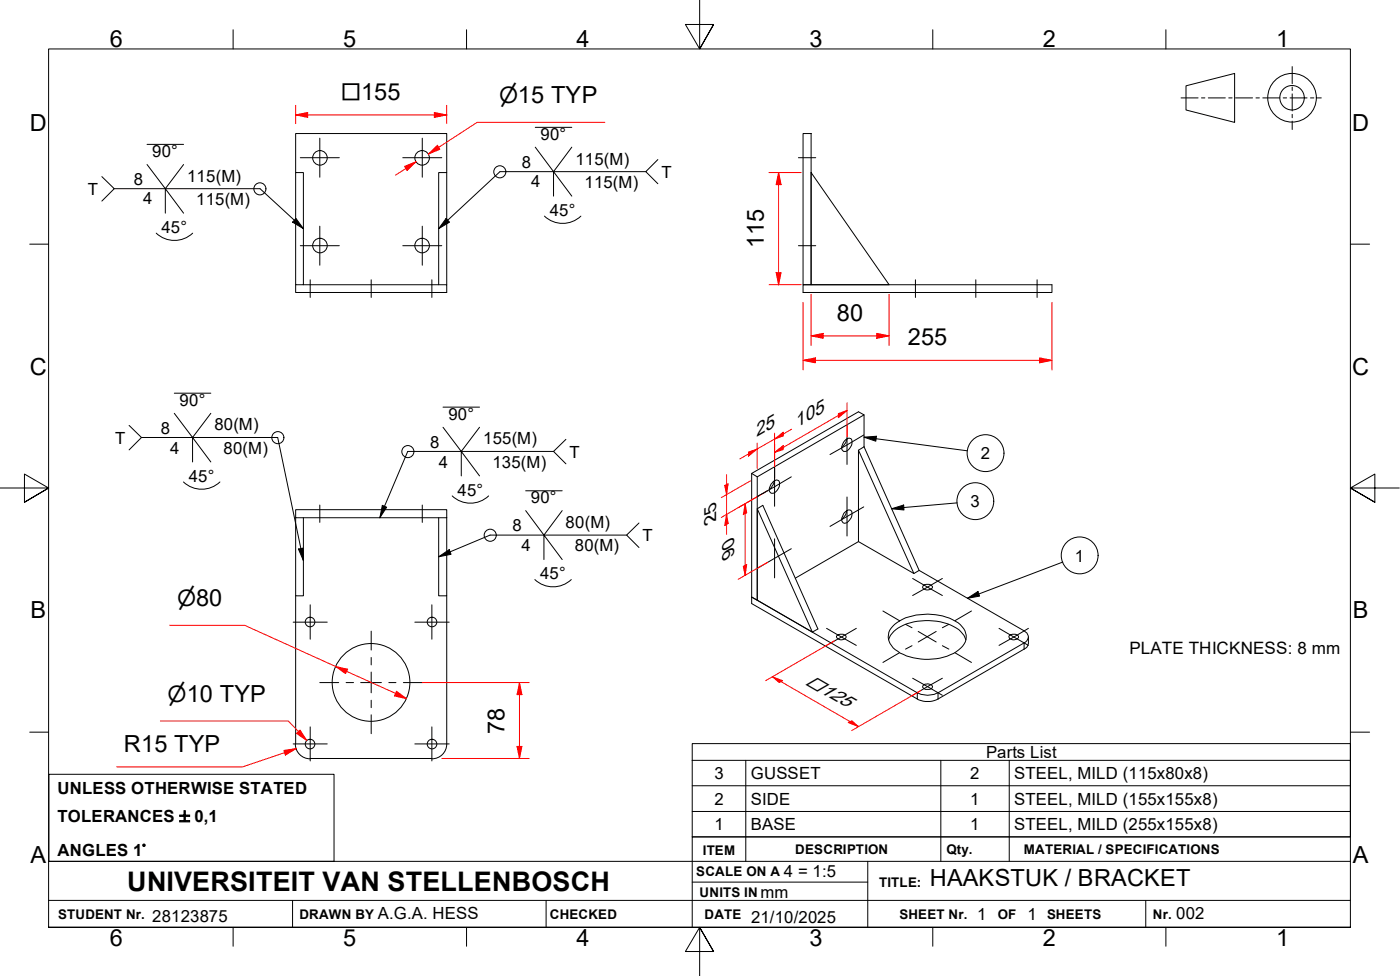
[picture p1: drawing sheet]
<svg xmlns="http://www.w3.org/2000/svg" width="287mm" height="200mm" viewBox="0 0 287 200" stroke-linecap="round" stroke-linejoin="round" font-family="sans-serif">
<!-- layer: Visible Edges(ISO) -->
<g fill="none" stroke="#000" stroke-width=".21">
<path d="M60.6 35.4v-8h31v8h-1.6v23M91.6 35.4v23M164.7 27.4h1.7v31h-1.7zM166.4 35.4l16 23h-16zM60.6 58.4v1.5h31v-1.5h-31v-23h1.6v23M164.7 58.4h51.1v1.5h-51.1zM154.2 97l1.1 .7v25.3l-1.1-.6v-25.4l21.9-12.6 1.1 .6-21.9 12.7M158.6 98.7a.74 .74 0 0 1 1-.2 .74 .74 0 0 1 .3 .9 1.87 1.87 0 0 1-1.7 1.7 1.32 1.32 0 0 1 0-1.9zM158.8 98.6l-.2 .8-.8 .9M173.2 90.4l.3-.3a.74 .74 0 0 1 1-.2 .74 .74 0 0 1 .3 1 1.87 1.87 0 0 1-1.8 1.6 1.35 1.35 0 0 1 0-1.9zM173.6 90l-.2 .8-.7 .9M176.1 92.3l11.4 25.2"/>
<path d="M177.2 91.6l-1.1 .7v18.7l-13 7.5M177.2 85v6.6M177.2 91.6l11.3 25.3M60.6 104.5h31v1.6h-31zM60.6 106.1v16h1.6v-16M90 106.1v16h1.6v-16M155.3 104.3l1.2-.7 11.3 25.3-1.2 .6-11.3-6.5zM155.3 104.3l11.3 25.2M173.2 105l.3-.2a.72 .72 0 0 1 1-.2 .72 .72 0 0 1 .3 .9 2.14 2.14 0 0 1-1.6 1.8l-.3-.2-.2-.4v-.5zM173.6 104.7l-.2 .8-.7 .9M176.1 111l11.4 6.5 1-.6M188.5 116.9l21.6 12.4a1.31 1.31 0 0 1 .8 1.2 1.31 1.31 0 0 1-.8 1.3l-17.7 10.2a4.7 4.7 0 0 1-4.2 0l-34-19.6v1.3l34 19.6a4.7 4.7 0 0 0 4.2 0l17.7-10.3a1.3 1.3 0 0 0 .8-1.2v-1.2"/>
<path d="M60.6 122.1v30.4M91.6 122.1v30.4M171.6 130.4a1.38 1.38 0 0 1 1.9 0 1.03 1.03 0 0 1-1 .7 1.03 1.03 0 0 1-.9-.7zM182.2 131.1a5.9 5.9 0 0 1 4.6-3.5 11.7 11.7 0 0 1 10.2 1.8l.7 .8 .4 .9M183.1 128.3a10.6 10.6 0 0 1 8.8-2.3 8.4 8.4 0 0 1 5.8 2.8 3.1 3.1 0 0 1-1.1 4.4 11.9 11.9 0 0 1-10.7 1.2 5.4 5.4 0 0 1-3.7-3.4v-.4a2.82 2.82 0 0 1 .9-2.3zM189.4 120a1.2 1.2 0 0 1 1.9 .4 1.22 1.22 0 0 1-2.1-.1zM207.1 130.2a1.41 1.41 0 0 1 1.8 .2 1.01 1.01 0 0 1-1.6 .5h-.2l-.2-.3zM60.6 152.5a3 3 0 0 0 3 3M63.6 155.4h25M91.6 152.5a3 3 0 0 1-3 3M189.4 140.5a1.24 1.24 0 0 1 1.9 .3 1.26 1.26 0 0 1-2.1 0z"/>
<circle cx="65.6" cy="32.4" r="1.49"/>
<circle cx="86.6" cy="32.4" r="1.49"/>
<circle cx="65.6" cy="50.3" r="1.49"/>
<circle cx="86.6" cy="50.3" r="1.49"/>
<circle cx="63.6" cy="127.5" r=".98"/>
<circle cx="76.1" cy="139.9" r="8"/>
<circle cx="88.6" cy="127.5" r=".98"/>
<circle cx="63.6" cy="152.5" r=".98"/>
<circle cx="88.6" cy="152.5" r=".98"/>
</g>
<!-- layer: Visible Tangent Edges(ISO) -->
<path d="M210.1 131.8v1.2M188.2 142v1.3M192.4 142v1.3" fill="none" stroke="#000" stroke-width=".21"/>
<!-- layer: Symbols(ISO) -->
<g fill="none" stroke="#000" stroke-width=".21">
<path d="M26.5 87.2l2.5 2.5-2.5 2.5M29 89.7h28l5.2 25.2M35.8 84.7l3.7 5 3.7-5M35.8 80.6h7.4M37.6 98.8a5.4 5.4 0 0 0 7.5 0M39.5 94.7v-5l3.7 5M90.9 87.6l3.7 4.9 3.8-4.9M90.9 83.4h7.5M94.6 97.5v-5l3.8 5M113.5 92.5h-29.9l-5.7 13.6M116.1 90l-2.6 2.5 2.6 2.6M61.2 112.5l1-.2v2.6z"/>
<path d="M78.4 103.6l.9 .3-1.4 2.2zM90 114.1l2.1-1.5 .4 1zM92.7 101.6a5.4 5.4 0 0 0 7.5 0M107.8 104.6l3.8 5.1 3.7-5.1M107.8 100.6h7.5M109.7 118.8a5.4 5.4 0 0 0 7.5 0M111.6 114.7v-5l3.7 5M128.5 109.7h-28l-10.5 4.4M131.1 107.2l-2.6 2.5 2.6 2.5M142 155.8v-3.4h135v3.4M142 155.8v15.7h135v-15.7M142 155.8h135"/>
<path d="M153 155.8v15.7M193 155.8v15.7M207 155.8v15.7M142 161h135M142 166.3h135"/>
<circle cx="57" cy="89.7" r="1.24"/>
<circle cx="83.7" cy="92.6" r="1.24"/>
<circle cx="100.6" cy="109.7" r="1.24"/>
</g>
<!-- layer: Border_0 -->
<g fill="none" stroke="#000" stroke-width=".21">
<path d="M47.8 6.1v3.9M95.7 6.1v3.9M143.5 0v10l-2.9-5h5.8l-2.9 5 2.9-5M191.3 6.1v3.9M239.1 6.1v3.9M6.1 50h3.9M277 50h3.9M0 100h10l-5-2.8v5.7l5-2.9-5 2.9M287 100h-10l5-2.8v5.7l-5-2.9 5 2.9M6.1 150.1h3.9M277 150.1h3.9M10 190.1v-180.1h267v180.1h-267h267"/>
<path d="M47.8 190.1v3.8M95.7 190.1v3.8M146.4 195l-2.9-4.9 2.9 4.9h-5.8l2.9-4.9v9.9M191.3 190.1v3.8M239.1 190.1v3.8"/>
</g>
<!-- layer: Sketch Geometry(ISO) -->
<g fill="none" stroke="#000" stroke-width=".21">
<path d="M243.3 17.6l9.9-2.6v10.1l-9.9-2.6zM265 13.7v3.4M265 17.8v.7M265 19.2v3.5M242.3 20.1h3.4M246.4 20.1h.7M247.8 20.1h3.5M252 20.1h.7M253.4 20.1h3.5M257.6 20.1h.7M259 20.1h3.5M263.2 20.1h.7"/>
<path d="M264.6 20.1h3.5M265 23.4v.7M265 24.8v1.7M268.8 20.1h.7M270.2 20.1h.8M10 176.5h267M153 171.5v5M178 176.5v13.6M193 171.5v5M207 171.5v5M277 171.5h-135v18.6M10 190.1h267"/>
<path d="M10 184.5h267M60 184.5v5.6M112 184.5v5.6M142 180.8h36M235 184.5v5.6"/>
<circle cx="265" cy="20" r="5"/>
<circle cx="265" cy="20" r="2.51"/>
</g>
<!-- layer: Symbols(ISO) -->
<path d="M61.2 112.5l1-.2v2.6zM78.4 103.6l.9 .3-1.4 2.2zM90 114.1l2.1-1.5 .4 1z" fill="#000"/>
<!-- layer: Dimensions(ISO) -->
<path d="M89.1 23.6h2.5" fill="none" stroke="#f00" stroke-width=".21"/>
<path d="M89.1 23.1l2.5 .5-2.5 .5z" fill="#f00"/>
<path d="M60.6 23.6h2.5M89.1 23.1l2.5 .5-2.5 .5z" fill="none" stroke="#f00" stroke-width=".21"/>
<path d="M60.6 23.6l2.5-.5v1z" fill="#f00"/>
<path d="M60.6 23.6l2.5-.5v1zM60.6 21.6v3.7M63.1 23.6h26M91.6 21.6v3.7M61.2 149.9l1.7 1.9" fill="none" stroke="#f00" stroke-width=".21"/>
<!-- layer: Symbols(ISO) -->
<g fill="none" stroke="#000" stroke-width=".21">
<path d="M20.9 36.2l2.5 2.5-2.5 2.5M23.4 38.7h29.9l8.9 8.2M30.2 33.7l3.7 5 3.8-5M30.2 29.6h7.5M109.8 30.2l3.7 5 3.8-5M109.8 26.1h7.5M132.5 35.2h-29.9l-12.6 11.7M134.9 32.7l-2.4 2.5 2.4 2.5M32 47.8a5.4 5.4 0 0 0 7.5 0M33.9 43.7v-5l3.8 5M60.7 44.8l1.5 2.1-2.2-1.4zM91.5 44.8l.7 .7-2.2 1.4z"/>
<path d="M111.7 44.3a5.4 5.4 0 0 0 7.5 0M113.5 40.2v-5l3.8 5"/>
<circle cx="53.3" cy="38.7" r="1.24"/>
<circle cx="102.5" cy="35.2" r="1.24"/>
</g>
<path d="M60.7 44.8l1.5 2.1-2.2-1.4zM91.5 44.8l.7 .7-2.2 1.4z" fill="#000"/>
<!-- layer: Dimensions(ISO) -->
<path d="M60.8 150.3l.7-.7 1.4 2.2z" fill="#f00"/>
<path d="M159.7 35.4v2.4M32.9 147.8h26.2l2.1 2.1M60.8 150.3l.7-.7 1.4 2.2z" fill="none" stroke="#f00" stroke-width=".21"/>
<path d="M159.7 35.4l.5 2.4h-1z" fill="#f00"/>
<path d="M159.7 35.4l.5 2.4h-1zM159.7 55.9v2.5" fill="none" stroke="#f00" stroke-width=".21"/>
<path d="M159.2 55.9h1l-.5 2.5z" fill="#f00"/>
<path d="M157.7 35.4h6.6M159.7 37.8v18.1M157.7 58.4h6.6M159.2 55.9h1l-.5 2.5zM166.4 68.8h2.4" fill="none" stroke="#f00" stroke-width=".21"/>
<path d="M166.4 68.8l2.4-.5v1z" fill="#f00"/>
<path d="M166.4 68.8l2.4-.5v1zM179.8 68.8h2.6" fill="none" stroke="#f00" stroke-width=".21"/>
<path d="M179.8 68.3l2.6 .5-2.6 .5z" fill="#f00"/>
<path d="M90 30.2l-2.1 1.4M166.4 60.3v10.5M168.8 68.8h11M179.8 68.3l2.6 .5-2.6 .5zM182.4 60.3v10.5" fill="none" stroke="#f00" stroke-width=".21"/>
<path d="M87.9 31.6l1.8-1.8 .5 .8z" fill="#f00"/>
<path d="M85.3 33.1l-2.1 1.4M87.9 31.6l1.8-1.8 .5 .8z" fill="none" stroke="#f00" stroke-width=".21"/>
<path d="M83 34.1l2.3-1-1.8 1.8z" fill="#f00"/>
<path d="M83 34.1l2.3-1-1.8 1.8zM83.2 34.5l-2 1.4M124.1 25.1h-26.2l-10 6.5M213.2 73.9h2.6" fill="none" stroke="#f00" stroke-width=".21"/>
<path d="M213.2 73.3l2.6 .6-2.6 .5z" fill="#f00"/>
<path d="M164.7 73.9h2.6M213.2 73.3l2.6 .6-2.6 .5z" fill="none" stroke="#f00" stroke-width=".21"/>
<path d="M164.7 73.9l2.6-.6v1.1z" fill="#f00"/>
<path d="M164.7 73.9l2.6-.6v1.1zM164.7 62v13.8M167.3 73.9h45.9M215.8 62v13.8M68.8 136.6l2.3 1" fill="none" stroke="#f00" stroke-width=".21"/>
<!-- layer: Center Mark(ISO) -->
<g fill="none" stroke="#000" stroke-width=".21">
<path d="M61.6 32.3h8M65.6 28.3v8M82.6 32.3h8M86.6 28.3v8M61.6 50.4h8M65.6 46.4v8M82.6 50.4h8M86.6 46.4v8M173.7 87.2v8M177.2 89.2l-7 4M158.9 110.4v8M162.3 112.5l-6.9 4"/>
<path d="M173.7 101.9v8M177.2 103.9l-7 4M187.2 118.6l6.1 3.4M193.3 118.6l-6.1 3.4M60.1 127.5h7M63.6 124v7M65.6 139.9h3.9M71 139.9h1.5M74 139.9h4.2M76.1 129.3v3.9M76.1 134.7v1.6M76.1 137.7v4.3"/>
<path d="M79.8 139.9h1.4M82.7 139.9h3.9M85.1 127.5h7M88.6 124v7M169.5 128.8l6.1 3.5M175.6 128.8l-6.1 3.5M181.1 125.2l3.4 2M184.5 133.8l-3.4 2M185.7 128l1.4 .7M187.1 132.3l-1.4 .7M187.2 139l6.1 3.5M188.3 129.4l3.7 2.2"/>
<path d="M192 129.4l-3.7 2.2M193.3 139l-6.1 3.5M193.3 132.3l1.3 .7M194.6 128l-1.3 .7M195.9 133.8l3.4 2M199.3 125.2l-3.4 2M204.9 128.8l6 3.5M210.9 128.8l-6 3.5M60.1 152.5h7M63.6 149v7M76.1 143.5v1.5M76.1 146.5v3.9"/>
<path d="M85.1 152.5h7M88.6 149v7"/>
</g>
<!-- layer: Centerline(ISO) -->
<path d="M163.8 32.3h3.5M63.6 57.3v3.7M76.1 57.3v3.7M88.6 57.3v3.7M163.8 50.4h3.5M187.8 57.3v3.7M200.2 57.3v3.7M212.7 57.3v3.7M65.6 103.5v3.6M86.6 103.5v3.6" fill="none" stroke="#000" stroke-width=".21"/>
<!-- layer: Dimensions(ISO) -->
<path d="M68.8 136.6l2.5 .6-.4 .8z" fill="#f00"/>
<path d="M68.8 136.6l2.5 .6-.4 .8zM81.2 142.1l2.2 1.1" fill="none" stroke="#f00" stroke-width=".21"/>
<path d="M81.3 141.7l2.1 1.5-2.5-.6z" fill="#f00"/>
<path d="M173.7 84.1l-1.7 1.1M34.8 128.1h15.4l18.6 8.5M71.1 137.6l10.1 4.5M81.3 141.7l2.1 1.5-2.5-.6z" fill="none" stroke="#f00" stroke-width=".21"/>
<!-- layer: Symbols(ISO) -->
<g fill="none" stroke="#000" stroke-width=".21">
<path d="M177.2 89.6l2.6-.2-.2 1zM177.2 89.6l21.2 2.8M182.9 104.3l2.5-.8v1zM196.3 103.1l-13.4 1.2M218 115.2l-19.6 7.4M198.4 122.6l2.2-1.4 .3 1z"/>
<circle cx="202.2" cy="92.9" r="3.8"/>
<circle cx="200.1" cy="102.7" r="3.8"/>
<circle cx="221.5" cy="113.8" r="3.8"/>
</g>
<path d="M177.2 89.6l2.6-.2-.2 1zM182.9 104.3l2.5-.8v1zM198.4 122.6l2.2-1.4 .3 1z" fill="#000"/>
<!-- layer: Dimensions(ISO) -->
<path d="M172 84.8l1.7-.7-1.7 1.5z" fill="#f00"/>
<path d="M160.7 91.7l-1.8 1M172 84.8l1.7-.7-1.7 1.5z" fill="none" stroke="#f00" stroke-width=".21"/>
<path d="M158.9 92.7l1.8-1.4v.8z" fill="#f00"/>
<path d="M158.9 92.7l1.8-1.4v.8zM158.9 91.1v7M172 85.2l-11.3 6.5M173.7 82.5v7M106.6 139.9v2.5" fill="none" stroke="#f00" stroke-width=".21"/>
<path d="M106.6 139.9l.5 2.5h-1.1z" fill="#f00"/>
<path d="M106.6 139.9l.5 2.5h-1.1zM106.6 153v2.4" fill="none" stroke="#f00" stroke-width=".21"/>
<path d="M106 153h1.1l-.5 2.4z" fill="#f00"/>
<path d="M149 105.4v2.1M86.6 139.9h21.9M90.6 155.4h17.9M106 153h1.1l-.5 2.4zM106.6 142.4v10.6" fill="none" stroke="#f00" stroke-width=".21"/>
<path d="M149 105.4l.4 1.9-.7 .4z" fill="#f00"/>
<path d="M149 99.3v2M149 105.4l.4 1.9-.7 .4z" fill="none" stroke="#f00" stroke-width=".21"/>
<path d="M148.7 99.5l.7-.4-.4 2.2z" fill="#f00"/>
<path d="M148.7 99.5l.7-.4-.4 2.2zM149 97.3v2M153.9 98.6l-5.9 3.4M160.7 89l-1.8 1M149 101.3v4.1M149 107.5v2M157.4 100.6l-9.4 5.4" fill="none" stroke="#f00" stroke-width=".21"/>
<path d="M158.9 90l1.8-1.4v.7z" fill="#f00"/>
<path d="M155.3 92l-1.8 1M158.9 90l1.8-1.4v.7z" fill="none" stroke="#f00" stroke-width=".21"/>
<path d="M153.5 92.6l1.8-.6-1.8 1.5z" fill="#f00"/>
<path d="M153.5 92.6l1.8-.6-1.8 1.5zM153.5 93l-1.7 1M155.3 90.8v5.3M158.9 90l-3.6 2M158.9 88.8v9.3M162.4 87.9l-1.7 1.1M152.8 103.3v2" fill="none" stroke="#f00" stroke-width=".21"/>
<path d="M152.8 103.3l.4 1.8-.7 .4z" fill="#f00"/>
<path d="M152.8 103.3l.4 1.8-.7 .4zM152.8 115.9v2" fill="none" stroke="#f00" stroke-width=".21"/>
<path d="M152.5 116.1l.7-.4-.4 2.2z" fill="#f00"/>
<path d="M152.5 116.1l.7-.4-.4 2.2zM152.8 105.3v10.6M157.4 100.6l-6 3.5M157.4 115.3l-6 3.4M60.8 153.4l-2.4 .8" fill="none" stroke="#f00" stroke-width=".21"/>
<path d="M58.2 153.8l2.6-.4-2.3 1.3z" fill="#f00"/>
<path d="M158.4 138.7l1.8 1M58.2 153.8l2.6-.4-2.3 1.3zM58.4 154.2l-8.6 3h-25.9" fill="none" stroke="#f00" stroke-width=".21"/>
<path d="M158.4 138.7l2.1 .8-.7 .4z" fill="#f00"/>
<path d="M158.4 138.7l2.1 .8-.7 .4zM174.4 147.9l1.7 1" fill="none" stroke="#f00" stroke-width=".21"/>
<path d="M174 148.1l.7-.4 1.4 1.2z" fill="#f00"/>
<path d="M160.2 139.7l14.2 8.2M171.2 131.3l-14.2 8.2M174 148.1l.7-.4 1.4 1.2zM188.8 141.5l-14.1 8.2" fill="none" stroke="#f00" stroke-width=".21"/>
<!-- layer: Sketch Geometry(ISO) -->
<path d="M10 158.7h58.5v17.8h-58.5z" fill="none" stroke="#000" stroke-width=".21"/>
<!-- layer: Center Mark(ISO) -->
<path d="M158.9 95.8v8M162.3 97.7l-6.9 4" fill="none" stroke="#000" stroke-width=".21"/>
<text font-size="5.5" x="26.1" y="182.6">UNIVERSITEIT VAN STELLENBOSCH</text>
<g font-size="4.8">
<text x="22.5" y="9.7">6</text>
<text x="70.4" y="9.7">5</text>
<text x="118.2" y="9.7">4</text>
<text x="166.1" y="9.7">3</text>
<text x="213.9" y="9.7">2</text>
<text x="261.7" y="9.7">1</text>
<text x="6.1" y="26.8">D</text>
<text x="277.4" y="26.8">D</text>
<text x="156.7" y="50.9" transform="rotate(-90 156.7 50.9)">115</text>
<text x="171.6" y="65.8">80</text>
<text x="186.2" y="70.8">255</text>
<text x="6.1" y="76.8">C</text>
<text x="277.4" y="76.8">C</text>
<text x="6.2" y="126.7">B</text>
<text x="277.5" y="126.7">B</text>
<text x="25.4" y="154.1">R15 TYP</text>
<text x="103.5" y="150.4" transform="rotate(-90 103.5 150.4)">78</text>
<text x="6.2" y="176.8">A</text>
<text x="277.5" y="176.8">A</text>
<text x="190.7" y="181.7">HAAKSTUK / BRACKET</text>
<text x="22.5" y="193.9">6</text>
<text x="70.4" y="193.9">5</text>
<text x="118.2" y="193.9">4</text>
<text x="166.1" y="193.9">3</text>
<text x="213.9" y="193.9">2</text>
<text x="261.7" y="193.9">1</text>
</g>
<g font-size="4.6">
<text x="70" y="20.5">□155</text>
<text x="102.4" y="21.2">⌀15 TYP</text>
<text x="36.3" y="124.3">⌀80</text>
<text x="34.4" y="143.9">⌀10 TYP</text>
</g>
<g font-size="4">
<text x="155.2" y="89.6" transform="rotate(-30 155.2 89.6)">25</text>
<text x="163.4" y="87.6" transform="rotate(-30 163.4 87.6)">105</text>
<text x="146.9" y="106.9" transform="rotate(-90 146.9 106.9)">25</text>
<text x="150.6" y="114" transform="rotate(-90 150.6 114)">90</text>
</g>
<text font-size="3.7" x="165.1" y="140.1" transform="rotate(30 165.1 140.1)">□125</text>
<text font-size="3.5" x="231.6" y="134.1">PLATE THICKNESS: 8 mm</text>
<g font-size="3.4">
<text x="110.9" y="28.6">90°</text>
<text x="31.2" y="32.1">90°</text>
<text x="107.1" y="34.4">8</text>
<text x="118" y="33.7">115(M)</text>
<text x="18" y="39.9">T</text>
<text x="27.4" y="37.9">8</text>
<text x="29.3" y="41.9">4</text>
<text x="38.4" y="37.2">115(M)</text>
<text x="40.3" y="42">115(M)</text>
<text x="109" y="38.4">4</text>
<text x="119.9" y="38.5">115(M)</text>
<text x="135.7" y="36.4">T</text>
<text x="33.1" y="47.8">45°</text>
<text x="112.8" y="44.2">45°</text>
<text x="36.8" y="83.1">90°</text>
<text x="33" y="88.9">8</text>
<text x="44" y="88.2">80(M)</text>
<text x="92" y="86">90°</text>
<text x="23.6" y="90.9">T</text>
<text x="34.9" y="93">4</text>
<text x="45.8" y="93">80(M)</text>
<text x="88.2" y="91.8">8</text>
<text x="90" y="95.8">4</text>
<text x="99.1" y="91.1">155(M)</text>
<text x="101" y="95.8">135(M)</text>
<text x="116.8" y="93.8">T</text>
<text x="201.2" y="94.1">2</text>
<text x="38.7" y="98.7">45°</text>
<text x="93.9" y="101.6">45°</text>
<text x="108.9" y="103.1">90°</text>
<text x="199.1" y="103.9">3</text>
<text x="105.1" y="108.9">8</text>
<text x="107" y="112.9">4</text>
<text x="116" y="108.2">80(M)</text>
<text x="117.9" y="113">80(M)</text>
<text x="131.8" y="110.9">T</text>
<text x="110.8" y="118.7">45°</text>
<text x="220.5" y="115.1">1</text>
<text x="202.2" y="155.3">Parts List</text>
<text x="146.6" y="159.7">3</text>
<text x="154" y="159.7">GUSSET</text>
<text x="199" y="159.7">2</text>
<text x="208" y="159.7">STEEL, MILD (115x80x8)</text>
<text x="11.8" y="162.8">UNLESS OTHERWISE STATED</text>
<text x="146.6" y="164.9">2</text>
<text x="154" y="165">SIDE</text>
<text x="199" y="164.9">1</text>
<text x="208" y="165">STEEL, MILD (155x155x8)</text>
<text x="11.8" y="168.5">TOLERANCES ±0,1</text>
<text x="146.6" y="170.2">1</text>
<text x="154" y="170.2">BASE</text>
<text x="199" y="170.2">1</text>
<text x="208" y="170.2">STEEL, MILD (255x155x8)</text>
<text x="11.8" y="175.4">ANGLES 1°</text>
<text x="160.8" y="179.8">4 = 1:5</text>
<text x="156" y="184.1">mm</text>
<text x="31.2" y="188.9">28123875</text>
<text x="77.5" y="188.4">A.G.A. HESS</text>
<text x="154.1" y="189.1">21/10/2025</text>
<text x="200.4" y="188.5">1</text>
<text x="210.8" y="188.5">1</text>
<text x="241.2" y="188.3">002</text>
</g>
<g font-size="2.7">
<text x="142.8" y="179.6">SCALE ON A</text>
<text x="144.1" y="175.1">ITEM</text>
<text x="163.1" y="175.1">DESCRIPTION</text>
<text x="194.1" y="175">Qty.</text>
<text x="210" y="175">MATERIAL / SPECIFICATIONS</text>
<text x="143.5" y="183.8">UNITS IN</text>
<text x="180.3" y="181.9">TITLE:</text>
<text x="11.9" y="188.4">STUDENT Nr.</text>
<text x="61.4" y="188.3">DRAWN BY</text>
<text x="112.8" y="188.3">CHECKED</text>
<text x="144.5" y="188.3">DATE</text>
<text x="184.5" y="188.3">SHEET Nr.</text>
<text x="204.7" y="188.3">OF</text>
<text x="214.8" y="188.3">SHEETS</text>
<text x="236.5" y="188.3">Nr.</text>
</g>
</svg>
